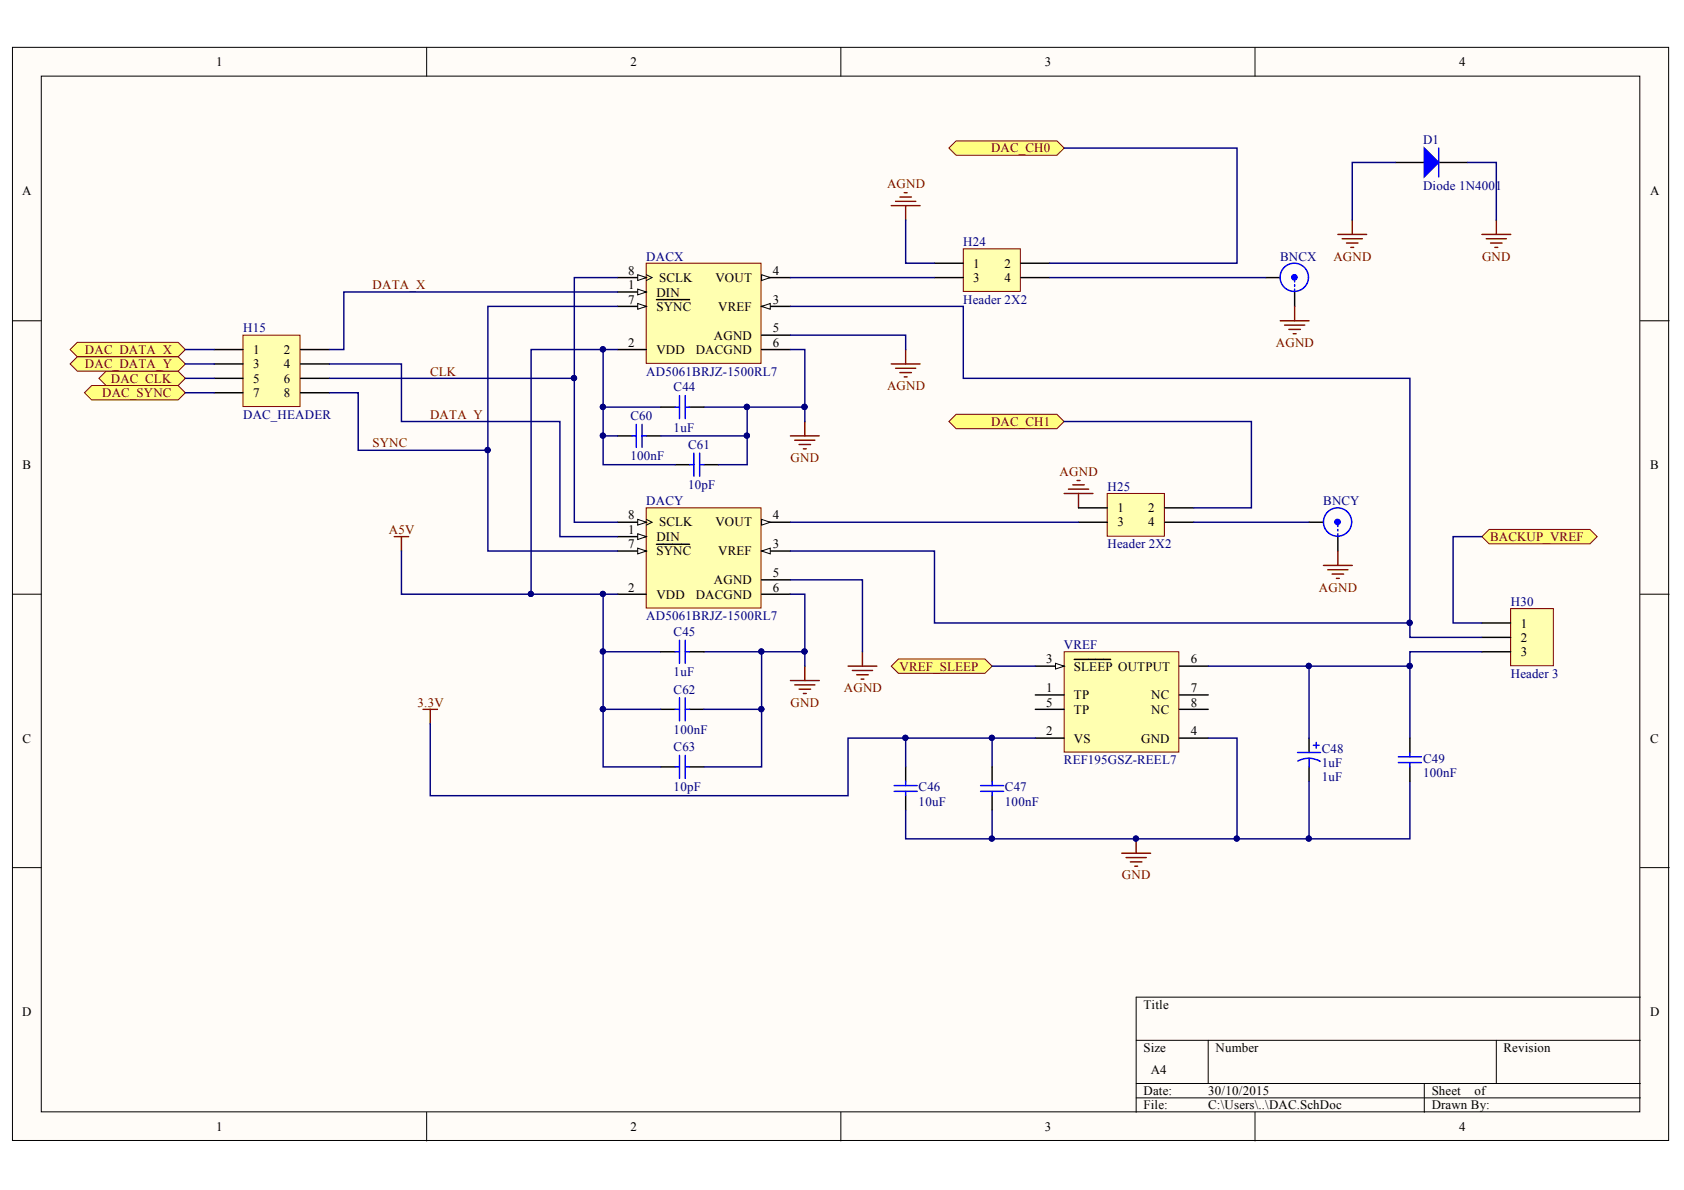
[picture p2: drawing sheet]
<svg xmlns="http://www.w3.org/2000/svg" width="297mm" height="210mm" viewBox="0 0 297 210" stroke-linecap="round" stroke-linejoin="round" font-family="sans-serif">
<g fill="#fffcf8" stroke="#000" stroke-width=".18">
<path d="M2.2 8.4h292.1v192.8h-292.1z"/>
<path d="M7.3 13.4h281.9v182.7h-281.9z"/>
</g>
<g fill="none" stroke="#000" stroke-width=".18">
<path d="M75.3 8.4v5M148.3 8.4v5M221.4 8.4v5M2.2 56.6h5.1M289.3 56.6h5.1M2.2 104.8h5.1M289.3 104.8h5.1M2.2 153h5.1M289.3 153h5.1M289.3 175.9h-88.9v20.3M75.3 196.2v5.1M148.3 196.2v5.1"/>
<path d="M200.4 183.5h88.9M200.4 191.1h88.9M200.4 193.7h88.9M213.1 183.5v7.6M221.4 196.2v5.1M251.2 191.1v5.1M263.9 183.5v7.6"/>
</g>
<path d="M114 89.6h20.2v17.6h-20.2z" fill="#ffffb0" stroke="#800000" stroke-width=".18"/>
<path d="M108.9 94.7h5.1" fill="none" stroke="#000" stroke-width=".25"/>
<path d="M112.5 94.1l1.5 .6-1.5 .5z" fill="#fffcf8"/>
<path d="M112.5 94.1l1.5 .6-1.5 .5z" fill="none" stroke="#000" stroke-width=".18"/>
<path d="M134.3 97.2h5.1M108.9 104.8h5.1" fill="none" stroke="#000" stroke-width=".25"/>
<path d="M134.3 97.2l1.6-.5v1z" fill="#fffcf8"/>
<path d="M134.3 97.2l1.6-.5v1z" fill="none" stroke="#000" stroke-width=".18"/>
<path d="M134.3 92.1h5.1" fill="none" stroke="#000" stroke-width=".25"/>
<path d="M134.3 91.6l1.6 .5-1.6 .5z" fill="#fffcf8"/>
<path d="M134.3 91.6l1.6 .5-1.6 .5z" fill="none" stroke="#000" stroke-width=".18"/>
<path d="M108.9 97.2h5.1M134.3 102.3h5.1M134.3 104.8h5.1" fill="none" stroke="#000" stroke-width=".25"/>
<path d="M112.5 96.7l1.5 .5-1.5 .5z" fill="#fffcf8"/>
<path d="M112.5 96.7l1.5 .5-1.5 .5zM114 91.6l1 .5-1 .5" fill="none" stroke="#000" stroke-width=".18"/>
<path d="M108.9 92.1h5.1M115.8 96h5.8" fill="none" stroke="#000" stroke-width=".25"/>
<path d="M112.5 91.6l1.5 .5-1.5 .5z" fill="#fffcf8"/>
<path d="M112.5 91.6l1.5 .5-1.5 .5z" fill="none" stroke="#000" stroke-width=".18"/>
<path d="M114 46.4h20.2v17.7h-20.2z" fill="#ffffb0" stroke="#800000" stroke-width=".18"/>
<path d="M108.9 51.5h5.1" fill="none" stroke="#000" stroke-width=".25"/>
<path d="M112.5 51l1.5 .5-1.5 .5z" fill="#fffcf8"/>
<path d="M112.5 51l1.5 .5-1.5 .5z" fill="none" stroke="#000" stroke-width=".18"/>
<path d="M134.3 54h5.1M108.9 61.7h5.1" fill="none" stroke="#000" stroke-width=".25"/>
<path d="M134.3 54l1.6-.5v1.1z" fill="#fffcf8"/>
<path d="M134.3 54l1.6-.5v1.1z" fill="none" stroke="#000" stroke-width=".18"/>
<path d="M134.3 49h5.1" fill="none" stroke="#000" stroke-width=".25"/>
<path d="M134.3 48.5l1.6 .5-1.6 .5z" fill="#fffcf8"/>
<path d="M134.3 48.5l1.6 .5-1.6 .5z" fill="none" stroke="#000" stroke-width=".18"/>
<path d="M108.9 54h5.1M134.3 59.1h5.1M134.3 61.7h5.1" fill="none" stroke="#000" stroke-width=".25"/>
<path d="M112.5 53.5l1.5 .5-1.5 .6z" fill="#fffcf8"/>
<path d="M112.5 53.5l1.5 .5-1.5 .6zM114 48.5l1 .5-1 .5" fill="none" stroke="#000" stroke-width=".18"/>
<path d="M108.9 49h5.1M115.8 52.8h5.8" fill="none" stroke="#000" stroke-width=".25"/>
<path d="M112.5 48.5l1.5 .5-1.5 .5z" fill="#fffcf8"/>
<path d="M112.5 48.5l1.5 .5-1.5 .5z" fill="none" stroke="#000" stroke-width=".18"/>
<path d="M223.3 49h2.5M228.4 51.5v2.5M230.9 92.1h2.5M236 94.7v2.5" fill="none" stroke="#000" stroke-width=".25"/>
<g fill="#00f" stroke="#00f" stroke-width=".25">
<circle cx="235.9" cy="92.1" r=".46"/>
<circle cx="228.3" cy="48.9" r=".46"/>
</g>
<g fill="none" stroke="#00f" stroke-width=".25">
<path d="M228.4 49.5v.2M228.4 50.2v.3M228.4 51v.3M236 92.6v.3M236 93.4v.2M236 94.1v.3"/>
<circle cx="228.3" cy="48.9" r="2.5"/>
<circle cx="235.9" cy="92.1" r="2.5"/>
</g>
<g fill="none" stroke="#800000" stroke-width=".25">
<path d="M225.8 56.6h5.1M226.6 57.3h3.5M227.3 58.1h2.1M228.1 58.9h.5M228.4 54v2.6M139.4 76.9h5.1M140.2 77.6h3.5M140.9 78.4h2.1M141.7 79.2h.5M142 74.3v2.6M157.2 64.2h5.1M158 65h3.5"/>
<path d="M158.7 65.7h2.1M159.5 66.5h.5M159.7 61.7v2.5M233.4 99.7h5.1M236 97.2v2.5M142 117.5v2.5M149.6 117.5h5.1M150.3 118.3h3.6M151.1 119h2M151.9 119.8h.5M152.1 115v2.5M234.2 100.5h3.6"/>
<path d="M235 101.3h2M235.7 102h.5M74.6 125.1h2.6M75.9 125.1v2.6M139.4 120h5.1M140.2 120.8h3.5M140.9 121.6h2.1M141.7 122.3h.5M197.9 150.5h5M198.6 151.3h3.6M199.4 152h2M200.2 152.8h.5"/>
<path d="M200.4 148v2.5"/>
</g>
<circle cx="200.4" cy="147.9" r=".46" fill="#000080" stroke="#000080" stroke-width=".18"/>
<path d="M17.4 66.7l1.3-1.2h12.7l1.3 1.2-1.3 1.3h-12.7z" fill-rule="evenodd" fill="#ffff80" stroke="#800000" stroke-width=".18"/>
<path d="M42.9 59.1h10v12.6h-10z" fill="#ffffb0" stroke="#800000" stroke-width=".18"/>
<path d="M37.8 61.7h5.1M37.8 64.2h5.1M37.8 66.7h5.1M37.8 69.3h5.1M53 61.7h5.1M53 64.2h5.1M53 66.7h5.1M53 69.3h5.1" fill="none" stroke="#000" stroke-width=".25"/>
<g fill="#ffff80" stroke="#800000" stroke-width=".18">
<path d="M12.4 61.7l1.2-1.3h17.8l1.3 1.3-1.3 1.2h-17.8z" fill-rule="evenodd"/>
<path d="M12.4 64.2l1.2-1.3h17.8l1.3 1.3-1.3 1.3h-17.8z" fill-rule="evenodd"/>
<path d="M14.9 69.3l1.3-1.3h15.2l1.3 1.3-1.3 1.2h-15.2z" fill-rule="evenodd"/>
<path d="M157.2 117.5l1.3-1.3h15.2l1.3 1.3-1.3 1.3h-15.2z" fill-rule="evenodd"/>
</g>
<path d="M230.9 130.2v2.5M230.9 135.3v2.5" fill="none" stroke="#000" stroke-width=".25"/>
<path d="M228.9 132.7h4M230.9 133.7l1.2 .3 .8 .3M230.9 133.7l-.8 .1-1.2 .4M230.9 133.7v1.6M231.7 131.5h1M232.2 131v1" fill="none" stroke="#00f" stroke-width=".25"/>
<path d="M69.5 94.7h2.6M70.8 94.7v2.5" fill="none" stroke="#800000" stroke-width=".25"/>
<path d="M187.7 115h20.2v17.7h-20.2z" fill="#ffffb0" stroke="#800000" stroke-width=".18"/>
<path d="M182.6 117.5h5.1M182.6 122.6h5.1M182.6 130.2h5.1" fill="none" stroke="#000" stroke-width=".25"/>
<path d="M186.2 117l1.5 .5-1.5 .5z" fill="#fffcf8"/>
<path d="M186.2 117l1.5 .5-1.5 .5z" fill="none" stroke="#000" stroke-width=".18"/>
<path d="M189.5 116.3h6.4M208 117.5h5.1M182.6 125.1h5.1M208 130.2h5.1M208 125.1h5.1M208 122.6h5.1" fill="none" stroke="#000" stroke-width=".25"/>
<g fill="#ffff80" stroke="#800000" stroke-width=".18">
<path d="M167.4 26.1l1.2-1.2h17.8l1.3 1.2-1.3 1.3h-17.8z" fill-rule="evenodd"/>
<path d="M167.4 74.3l1.2-1.2h17.8l1.3 1.2-1.3 1.3h-17.8z" fill-rule="evenodd"/>
</g>
<path d="M266.5 107.3h7.5v10.1h-7.5z" fill="#ffffb0" stroke="#800000" stroke-width=".18"/>
<path d="M261.4 109.9h5.1M261.4 112.4h5.1M261.4 115h5.1" fill="none" stroke="#000" stroke-width=".25"/>
<path d="M261.4 94.7l1.3-1.3h17.8l1.2 1.3-1.2 1.2h-17.8z" fill-rule="evenodd" fill="#ffff80" stroke="#800000" stroke-width=".18"/>
<path d="M238.5 38.8v2.6M263.9 38.8v2.6M236 41.4h5.1M236.7 42.1h3.6M237.5 42.9h2M238.3 43.6h.5M261.4 41.4h5.1M262.2 42.1h3.5M262.9 42.9h2.1M263.7 43.6h.5" fill="none" stroke="#800000" stroke-width=".25"/>
<path d="M246.1 28.7h5.1M253.8 28.7h5.1" fill="none" stroke="#000" stroke-width=".25"/>
<path d="M251.2 26.1l2.6 2.6-2.6 2.5z" fill="#00f"/>
<path d="M251.2 26.1l2.6 2.6-2.6 2.5zM253.8 26.1v5.1" fill="none" stroke="#00f" stroke-width=".25"/>
<path d="M157.2 36.3h5.1M158 35.5h3.5M158.7 34.8h2.1M159.5 34h.5M159.7 36.3v2.5M187.7 87h5.1M188.5 86.3h3.5M189.2 85.5h2.1M190 84.8h.5M190.2 87v2.6" fill="none" stroke="#800000" stroke-width=".25"/>
<g fill="none" stroke="#000080" stroke-width=".25">
<path d="M246.1 28.7h-7.6v10.1M258.9 28.7h5v10.1M108.9 49h-7.6v43.1h7.6M108.9 51.5h-48.3v10.2h-2.5M108.9 54h-22.8v43.2h22.8M139.4 54h30.5v12.7h78.8v43.2h-83.9v-12.7h-25.4M139.4 59.1h20.3v2.6M32.7 66.7h5.1M32.7 64.2h5.1M32.7 61.7h5.1M32.7 69.3h5.1M58.1 64.2h12.7v10.1h28v20.4h10.1"/>
<path d="M58.1 69.3h5.1v10.1h22.9M58.1 66.7h43.2M106.4 61.7h-12.7v43.1h15.2M108.9 61.7h-2.5v10.1h10.1M124.2 71.8h17.8M139.4 61.7h2.6v12.6M70.8 97.2v7.6h22.9M106.4 104.8v10.2h10.1M124.2 115h17.8M139.4 102.3h12.7v12.7M139.4 104.8h2.6v12.7M175 117.5h7.6"/>
<path d="M213.1 117.5h17.8v12.7M230.9 117.5h17.8v12.7M175 130.2v5.1M230.9 137.8v10.2h-12.7M248.7 137.8v10.2h-17.8M175 142.9v5.1"/>
</g>
<g fill="#000080" stroke="#000080" stroke-width=".18">
<circle cx="141.9" cy="114.9" r=".46"/>
<circle cx="106.3" cy="104.8" r=".46"/>
<circle cx="106.3" cy="114.9" r=".46"/>
<circle cx="134.3" cy="114.9" r=".46"/>
<circle cx="174.9" cy="130.1" r=".46"/>
<circle cx="174.9" cy="147.9" r=".46"/>
<circle cx="230.8" cy="117.5" r=".46"/>
<circle cx="230.9" cy="147.9" r=".46"/>
<circle cx="218.1" cy="147.9" r=".46"/>
<circle cx="248.6" cy="117.5" r=".46"/>
<circle cx="141.9" cy="71.8" r=".47"/>
<circle cx="131.7" cy="71.8" r=".47"/>
<circle cx="106.3" cy="71.8" r=".46"/>
<circle cx="106.3" cy="61.6" r=".46"/>
<circle cx="101.2" cy="66.7" r=".46"/>
<circle cx="86" cy="79.4" r=".46"/>
<circle cx="93.6" cy="104.8" r=".46"/>
<circle cx="248.6" cy="109.8" r=".46"/>
</g>
<path d="M195.3 87h10.1v7.6h-10.1z" fill="#ffffb0" stroke="#800000" stroke-width=".18"/>
<path d="M190.2 89.6h5.1M190.2 92.1h5.1M205.5 89.6h5.1M205.5 92.1h5.1" fill="none" stroke="#000" stroke-width=".25"/>
<path d="M169.9 43.9h10.1v7.5h-10.1z" fill="#ffffb0" stroke="#800000" stroke-width=".18"/>
<g fill="none" stroke="#000" stroke-width=".25">
<path d="M164.8 46.4h5.1M164.8 49h5.1M180.1 46.4h5.1M180.1 49h5.1M108.9 76.9h2.6M114 76.9h2.5M116.5 71.8h2.6M121.6 71.8h2.6M119.1 82h2.5M124.2 82h2.5M116.5 115h2.6M121.6 115h2.6"/>
<path d="M116.5 125.1h2.6M116.5 135.3h2.6M121.6 125.1h2.6M121.6 135.3h2.6M159.7 135.3v2.5M175 135.3v2.5M248.7 130.2v2.5M248.7 135.3v2.5M159.7 140.3v2.6M175 140.3v2.6"/>
</g>
<g fill="none" stroke="#000080" stroke-width=".25">
<path d="M159.7 38.8v7.6h5.1M187.7 26.1h30.5v20.3h-33M139.4 49h25.4M185.2 49h38.1M106.4 71.8v5.1h2.5M106.4 76.9v5.1h12.7M131.8 71.8v5.1h-15.3M131.8 76.9v5.1h-5.1M187.7 74.3h33v15.3h-10.1M139.4 92.1h50.8M210.6 92.1h20.3M261.4 94.7h-5.1v15.2h5.1"/>
<path d="M106.4 115v10.1h10.1M134.3 115v10.1h-10.1M248.7 109.9v2.5h12.7M261.4 115h-12.7v2.5M75.9 127.7v12.6h73.7v-10.1h10.1M106.4 125.1v10.2h10.1M134.3 125.1v10.2h-10.1M182.6 130.2h-22.9v5.1M213.1 130.2h5.1v17.8h-58.5v-5.1"/>
</g>
<g fill="#000080" stroke="#000080" stroke-width=".18">
<circle cx="248.6" cy="109.8" r=".46"/>
<circle cx="248.6" cy="117.5" r=".46"/>
<circle cx="174.9" cy="147.9" r=".46"/>
<circle cx="200.4" cy="147.9" r=".46"/>
<circle cx="218.1" cy="147.9" r=".46"/>
<circle cx="106.3" cy="71.8" r=".46"/>
<circle cx="106.3" cy="76.8" r=".46"/>
<circle cx="131.7" cy="76.8" r=".46"/>
<circle cx="131.7" cy="71.8" r=".47"/>
<circle cx="174.9" cy="130.1" r=".46"/>
<circle cx="159.7" cy="130.1" r=".46"/>
<circle cx="106.3" cy="114.9" r=".46"/>
<circle cx="106.3" cy="125.1" r=".46"/>
<circle cx="134.3" cy="125.1" r=".46"/>
<circle cx="134.3" cy="114.9" r=".46"/>
</g>
<g fill="none" stroke="#00f" stroke-width=".25">
<path d="M111.5 76.9h.7M112.2 74.9v4M113.2 74.9v4M113.2 76.9h.8M119.1 71.8h.8M119.9 69.8v4M120.9 69.8v4M120.9 71.8h.7M122.4 79.9v4.1M123.4 79.9v4.1M121.6 82h.8M123.4 82h.8"/>
<path d="M119.1 115h.8M119.9 112.9v4.1M120.9 112.9v4.1M120.9 115h.7M119.1 125.1h.8M119.1 135.3h.8M119.9 123.1v4M119.9 133.2v4.1M120.9 123.1v4M120.9 133.2v4.1M120.9 125.1h.7M120.9 135.3h.7"/>
<path d="M157.7 138.6h4.1M157.7 139.6h4.1M159.7 137.8v.8M159.7 139.6v.7M173 138.6h4M173 139.6h4M175 137.8v.8M175 139.6v.7M246.7 133.5h4M246.7 134.5h4M248.7 132.7v.8M248.7 134.5v.8"/>
</g>
<g font-size="2.3">
<text x="38.1" y="11.7">1</text>
<text x="111.2" y="11.7">2</text>
<text x="184.3" y="11.7">3</text>
<text x="257.4" y="11.7">4</text>
<text x="3.9" y="34.5">A</text>
<text x="291.1" y="34.5">A</text>
<text x="171.7" y="47.2">1</text>
<text x="177.2" y="47.2">2</text>
<text x="110.8" y="51">1</text>
<text x="110.8" y="53.6">7</text>
<text x="110.8" y="48.5">8</text>
<text x="115.8" y="52.3">DIN</text>
<text x="116.3" y="49.8">SCLK</text>
<text x="126.2" y="49.8">VOUT</text>
<text x="136.3" y="53.6">3</text>
<text x="136.3" y="48.5">4</text>
<text x="171.7" y="49.8">3</text>
<text x="177.2" y="49.8">4</text>
<text x="115.8" y="54.8">SYNC</text>
<text x="125.9" y="59.9">AGND</text>
<text x="126.7" y="54.8">VREF</text>
<text x="136.3" y="58.6">5</text>
<text x="44.7" y="62.4">1</text>
<text x="44.7" y="65">3</text>
<text x="50.1" y="62.4">2</text>
<text x="50.1" y="65">4</text>
<text x="110.8" y="61.2">2</text>
<text x="115.8" y="62.4">VDD</text>
<text x="122.7" y="62.4">DACGND</text>
<text x="136.3" y="61.2">6</text>
<text x="44.7" y="67.5">5</text>
<text x="44.7" y="70.1">7</text>
<text x="50.1" y="67.5">6</text>
<text x="50.1" y="70.1">8</text>
<text x="4" y="82.7">B</text>
<text x="291.1" y="82.7">B</text>
<text x="110.8" y="94.1">1</text>
<text x="110.8" y="91.6">8</text>
<text x="115.8" y="95.4">DIN</text>
<text x="116.3" y="92.9">SCLK</text>
<text x="126.2" y="92.9">VOUT</text>
<text x="136.3" y="91.6">4</text>
<text x="197.1" y="90.3">1</text>
<text x="197.1" y="92.9">3</text>
<text x="202.5" y="90.3">2</text>
<text x="202.5" y="92.9">4</text>
<text x="110.8" y="96.7">7</text>
<text x="115.8" y="97.9">SYNC</text>
<text x="126.7" y="97.9">VREF</text>
<text x="136.3" y="96.7">3</text>
<text x="136.3" y="101.7">5</text>
<text x="110.8" y="104.4">2</text>
<text x="115.8" y="105.6">VDD</text>
<text x="122.7" y="105.6">DACGND</text>
<text x="125.9" y="103">AGND</text>
<text x="136.3" y="104.4">6</text>
<text x="268.3" y="110.7">1</text>
<text x="268.3" y="113.2">2</text>
<text x="184.5" y="117">3</text>
<text x="189.4" y="118.3">SLEEP OUTPUT</text>
<text x="210.1" y="117">6</text>
<text x="268.3" y="115.8">3</text>
<text x="184.5" y="122.1">1</text>
<text x="184.5" y="124.6">5</text>
<text x="189.4" y="123.4">TP</text>
<text x="189.4" y="125.9">TP</text>
<text x="203.1" y="123.4">NC</text>
<text x="203.1" y="125.9">NC</text>
<text x="210.1" y="122.1">7</text>
<text x="210.1" y="124.6">8</text>
<text x="4" y="131">C</text>
<text x="184.5" y="129.7">2</text>
<text x="189.4" y="131">VS</text>
<text x="201.3" y="131">GND</text>
<text x="210.1" y="129.7">4</text>
<text x="291.1" y="131">C</text>
<text x="3.9" y="179.2">D</text>
<text x="201.7" y="177.9">Title</text>
<text x="291.1" y="179.2">D</text>
<text x="201.7" y="185.6">Size</text>
<text x="214.4" y="185.6">Number</text>
<text x="265.2" y="185.6">Revision</text>
<text x="203" y="189.4">A4</text>
<text x="201.7" y="193.2">Date:</text>
<text x="201.7" y="195.7">File:</text>
<text x="213.1" y="193.2">30/10/2015</text>
<text x="213.1" y="195.7">C:\Users\..\DAC.SchDoc</text>
<text x="252.5" y="193.2">Sheet</text>
<text x="252.5" y="195.7">Drawn By:</text>
<text x="260.1" y="193.2">of</text>
<text x="38.1" y="199.5">1</text>
<text x="111.2" y="199.5">2</text>
<text x="184.3" y="199.5">3</text>
<text x="257.4" y="199.5">4</text>
</g>
<g font-size="2.3" fill="#800000">
<text x="174.8" y="26.9">DAC_CH0</text>
<text x="156.5" y="33.2">AGND</text>
<text x="235.2" y="46">AGND</text>
<text x="261.4" y="46">GND</text>
<text x="65.7" y="51">DATA_X</text>
<text x="15" y="62.4">DAC_DATA_X</text>
<text x="15" y="65">DAC_DATA_Y</text>
<text x="225" y="61.2">AGND</text>
<text x="18" y="70.1">DAC_SYNC</text>
<text x="19.5" y="67.5">DAC_CLK</text>
<text x="75.9" y="66.2">CLK</text>
<text x="156.5" y="68.8">AGND</text>
<text x="75.9" y="73.9">DATA_Y</text>
<text x="174.8" y="75.1">DAC_CH1</text>
<text x="65.7" y="78.9">SYNC</text>
<text x="139.5" y="81.5">GND</text>
<text x="186.9" y="84">AGND</text>
<text x="68.6" y="94.1">A5V</text>
<text x="262.8" y="95.4">BACKUP_VREF</text>
<text x="232.7" y="104.4">AGND</text>
<text x="158.7" y="118.3">VREF_SLEEP</text>
<text x="73.7" y="124.6">3.3V</text>
<text x="139.5" y="124.6">GND</text>
<text x="148.8" y="122.1">AGND</text>
<text x="197.9" y="155.1">GND</text>
</g>
<g font-size="2.3" fill="#000080">
<text x="251" y="25.4">D1</text>
<text x="251" y="33.5">Diode 1N4001</text>
<text x="114" y="46">DACX</text>
<text x="169.9" y="43.4">H24</text>
<text x="225.8" y="46">BNCX</text>
<text x="169.9" y="53.6">Header 2X2</text>
<text x="42.9" y="58.6">H15</text>
<text x="114" y="66.2">AD5061BRJZ-1500RL7</text>
<text x="118.8" y="69">C44</text>
<text x="42.9" y="73.9">DAC_HEADER</text>
<text x="111.2" y="74.1">C60</text>
<text x="118.8" y="76.1">1uF</text>
<text x="111.2" y="81.2">100nF</text>
<text x="121.4" y="79.2">C61</text>
<text x="114" y="89.1">DACY</text>
<text x="121.4" y="86.3">10pF</text>
<text x="195.4" y="86.5">H25</text>
<text x="233.4" y="89.1">BNCY</text>
<text x="195.4" y="96.7">Header 2X2</text>
<text x="266.5" y="106.9">H30</text>
<text x="114" y="109.4">AD5061BRJZ-1500RL7</text>
<text x="118.8" y="112.2">C45</text>
<text x="118.8" y="119.3">1uF</text>
<text x="187.7" y="114.5">VREF</text>
<text x="266.5" y="119.6">Header 3</text>
<text x="118.8" y="122.4">C62</text>
<text x="118.8" y="129.5">100nF</text>
<text x="118.8" y="132.5">C63</text>
<text x="187.7" y="134.8">REF195GSZ-REEL7</text>
<text x="233.2" y="137.8">1uF</text>
<text x="233.2" y="132.7">C48</text>
<text x="233.2" y="135.3">1uF</text>
<text x="251" y="134.5">C49</text>
<text x="251" y="137.1">100nF</text>
<text x="118.8" y="139.6">10pF</text>
<text x="162" y="139.6">C46</text>
<text x="162" y="142.1">10uF</text>
<text x="177.3" y="139.6">C47</text>
<text x="177.3" y="142.1">100nF</text>
</g>
</svg>
